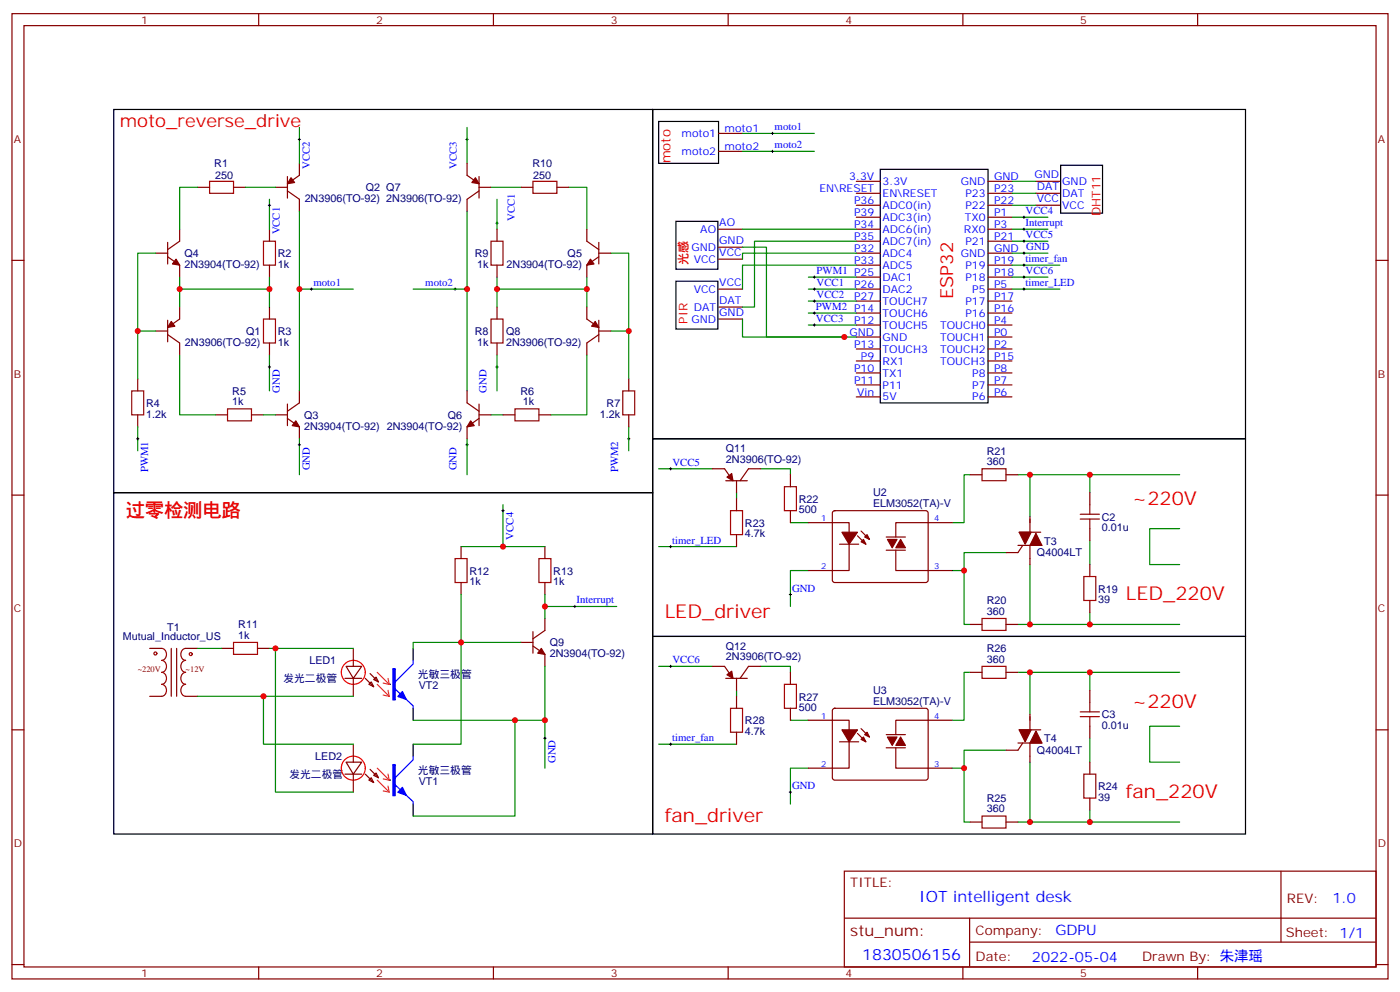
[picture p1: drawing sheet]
<svg xmlns="http://www.w3.org/2000/svg" width="412mm" height="292mm" viewBox="0 0 412 292" stroke-linecap="round" stroke-linejoin="round" font-family="sans-serif">
<g fill="none" stroke="#870000" stroke-width=".35">
<path d="M3.5 4h405.4v284.4h-405.4zM7.1 7.5h398.2v277.3h-398.2zM76.2 4v3.5M145.3 4v3.5M214.5 4v3.5M283.6 4v3.5M352.8 4v3.5M211.7 39.3h7M58.2 55.2h3.5M68.8 55.2h3.5M81.1 55.2h3.6M84.7 52v6.3"/>
<path d="M84.7 56.2l3.5 2.5v3.5M88.2 48.1v3.5l-3.5 2.5M137.6 48.1v3.5l3.5 2.5M141.1 55.2h3.5M141.1 56.2l-3.5 2.5v3.5M141.1 52v6.3M153.5 55.2h3.5M164 55.2h3.6M211.7 44.6h7M252.2 53.4h7.1M252.2 56.9h7.1M291 53.4h7.1"/>
<path d="M291 56.9h7.1M305.2 53.4h7M305.2 56.9h7M3.5 76.7h3.6M45.9 74.6h3.5M49.4 71.4v6.4M49.4 75.6l3.5 2.5v3.5M52.9 67.5v3.5l-3.5 2.5M79.4 67.5v3.5M79.4 78.1v3.5M146.4 67.5v3.5M146.4 78.1v3.5"/>
<path d="M172.9 67.5v3.5l3.5 2.5M176.4 74.6h3.5M176.4 75.6l-3.5 2.5v3.5M176.4 71.4v6.4M211.7 67.5h7M211.7 76.3h7M211.7 72.8h7M252.2 60.5h7.1M252.2 64h7.1M252.2 67.5h7.1M252.2 71h7.1M252.2 74.6h7.1"/>
<path d="M252.2 78.1h7.1M291 60.5h7.1M291 64h7.1M291 67.5h7.1M291 71h7.1M291 74.6h7.1M291 78.1h7.1M305.2 60.5h7M405.3 76.7h3.6M45.9 97.5h3.5M49.4 94.3v6.4M49.4 98.6l3.5 2.4v3.6"/>
<path d="M52.9 90.5v3.5l-3.5 2.4M79.4 90.5v3.5M146.4 90.5v3.5M172.9 90.5v3.5l3.5 2.4M176.4 97.5h3.5M176.4 98.6l-3.5 2.4v3.6M176.4 94.3v6.4M211.7 85.2h7M211.7 94h7M211.7 90.5h7M252.2 81.6h7.1M252.2 85.2h7.1"/>
<path d="M252.2 88.7h7.1M252.2 92.2h7.1M252.2 95.7h7.1M252.2 99.3h7.1M291 81.6h7.1M291 85.2h7.1M291 88.7h7.1M291 92.2h7.1M291 95.7h7.1M291 99.3h7.1M40.6 111.6v3.5M79.4 101v3.6"/>
<path d="M84.7 119v6.4M88.2 115.1v3.6l-3.5 2.4M137.6 115.1v3.6l3.5 2.4M141.1 119v6.4M146.4 101v3.6M185.2 111.6v3.5M252.2 102.8h7.1M252.2 106.3h7.1M252.2 109.9h7.1M252.2 113.4h7.1M252.2 116.9h7.1M291 102.8h7.1"/>
<path d="M291 106.3h7.1M291 109.9h7.1M291 113.4h7.1M291 116.9h7.1M40.6 122.2v3.5M63.5 122.2h3.5M74.1 122.2h3.5M81.1 122.2h3.6M84.7 123.3l3.5 2.4v3.6M141.1 122.2h3.5M141.1 123.3l-3.5 2.4v3.6M148.2 122.2h3.5"/>
<path d="M158.7 122.2h3.6M185.2 122.2v3.5M209.9 138.1h3.5l2.5 3.5M224 138.1h-3.5l-2.5 3.5M232.8 139.8v3.6M285.8 139.8h3.5M296.3 139.8h3.6M3.5 145.8h3.6M213.8 141.6h6.3M217 141.6v3.5M217 146.9v3.5M217 157.5v3.5"/>
<path d="M232.8 150.4v3.6M238.1 154h12v14.1h-12M245.4 150.6l.5-.2h26.8l.5 .2 .2 .5-.1 20.1-.6 .4-27.1-.1-.4-.6v-19.8zM252.6 157.8l2.5 2.5M253.6 156.4l2.5 2.5M261.1 158.2h5.6M280.5 154h-16.6v4.2M300.2 156.8h6.4M303.4 152.2v4.6M321 145.1v3.6M321 155.7v3.5M405.3 145.8h3.6"/>
<path d="M135.8 161v3.5M135.8 171.6v3.5M160.5 161v3.5M160.5 171.6v3.5M247.3 160.3h5.6M261.1 162.1h5.6M263.9 162.1v6h16.6M299.9 160.7h7M301.3 160.7l-1.4 2.1h-3.6M303.4 160.7v5.6M321 166.3v3.5M321 176.9v3.5"/>
<path d="M44.1 191h3.5M50.4 191v14.1M52 191v14.1M54.7 191h3.5M65.3 191h3.5M75.8 191h3.6M101.6 199.8h4.9M102 196.3h4.5l-2.4 3.5zM104.1 191v5.3M104.1 199.8v5.3M109 198.4l2.5 2.5M110.8 199.5l.7 1.4-1.4-.7z"/>
<path d="M153.5 189.2h3.5M157 190.3l3.5 2.5v3.5M157 186.1v6.3M160.5 182.2v3.5l-3.5 2.5M209.9 196.3h3.5l2.5 3.5M213.8 199.8h6.3M217 199.8v3.5M224 196.3h-3.5l-2.5 3.5M232.8 198v3.6M285.8 183.9h3.5M285.8 198h3.5M296.3 183.9h3.6"/>
<path d="M296.3 198h3.6M3.5 215h3.6M44.1 205.1h3.5M54.7 205.1h3.5M104.1 219.2v5.3M109.4 200.9l.7 1.4-1.4-.7zM217 205.1v3.5M217 215.7v3.5M232.8 208.6v3.6M238.1 212.2h12v14.1h-12M245.4 208.8l.5-.2h26.8l.5 .2 .2 .5-.1 20.1-.6 .4-27.1-.1-.4-.6v-19.8zM247.3 218.5h5.6"/>
<path d="M252.6 216l2.5 2.5M253.6 214.6l2.5 2.5M261.1 216.4h5.6M280.5 212.2h-16.6v4.2M299.9 218.9h7M300.2 215h6.4M301.3 218.9l-1.4 2.1h-3.6M303.4 210.4v4.6M303.4 218.9v5.6M321 203.3v3.6M321 213.9v3.6M405.3 215h3.6"/>
<path d="M101.6 228h4.9M102 224.5h4.5l-2.4 3.5zM104.1 228v5.3M109 226.6l2.5 2.5M109.4 229.1l.7 1.4-1.4-.7zM110.1 228.4l.7-.7 .7 1.4zM261.1 220.3h5.6M263.9 220.3v6h16.6M321 224.5v3.5M321 235.1v3.5M248.7 256.6h156.6v28.2h-156.6zM285.8 242.1h3.5"/>
<path d="M296.3 242.1h3.6M377.3 256.6v20.9M248.7 270.5h156.5M285.6 277.5h119.6M285.6 270.5v14.1M3.5 284.1h3.6M76.2 284.8v3.6M145.3 284.8v3.6M214.5 284.8v3.6M283.6 284.8v3.6M352.8 284.8v3.6M405.3 284.1h3.6"/>
</g>
<g fill="none" stroke="#000" stroke-width=".35">
<path d="M33.5 32.2h158.8v112.9h-158.8zM192.3 32.2h174.6v97.1h-174.6zM194 35.8h17.7v12.3h-17.7zM259.3 49.9h31.7v68.8h-31.7zM312.4 48.7h12.4v14.1h-12.4zM199.1 65.2h12.3v14.1h-12.3zM199.1 82.8h12.3v14.1h-12.3zM192.3 129.3h174.6v58.2h-174.6zM33.5 145.1h158.8v100.6h-158.8zM121.7 191v3.5M192.3 187.5h174.6v58.2h-174.6zM121.7 208.6v3.6"/>
<path d="M121.7 219.2v3.5M121.7 236.9v3.5"/>
</g>
<g fill="none" stroke="#008700" stroke-width=".35">
<path d="M88.2 37.5v10.6M137.6 37.5v10.6M218.7 39.3h21.2M58.2 55.2h-5.3v12.3M72.3 55.2h8.8M79.4 58.7v8.8M144.6 55.2h8.9M146.4 58.7v8.8M167.6 55.2h5.3v12.3M218.7 44.6h21.2M298.1 53.4h7.1M298.1 56.9h7.1"/>
<path d="M45.9 74.6h-5.3v22.9M88.2 62.2v52.9M137.6 62.2v52.9M179.9 74.6h5.3v22.9M218.7 72.8h7.1v26.5h26.4M218.7 67.5h33.5M252.2 74.6h-33.5v1.7M252.2 71h-30v19.5h-3.5M252.2 78.1h-33.5v7.1M298.1 60.5h7.1M298.1 67.5h10.6M298.1 74.6h10.6"/>
<path d="M298.1 64h10.6M298.1 71h10.6M298.1 78.1h14.1M45.9 97.5h-5.3v14.1M52.9 81.6v8.9M52.9 85.2h26.5M79.4 81.6v8.9M88.2 85.2h15.9M121.7 85.2h15.9M146.4 85.2h26.5M146.4 81.6v8.9M172.9 81.6v8.9"/>
<path d="M179.9 97.5h5.3v14.1M218.7 94v5.3h30M238.1 81.6h14.1M238.1 85.2h14.1M238.1 88.7h14.1M238.1 92.2h14.1M238.1 95.7h14.1M298.1 81.6h10.6M298.1 85.2h14.1M52.9 104.6v17.6h10.6M79.4 104.6v10.5M146.4 104.6v10.5"/>
<path d="M172.9 104.6v17.6h-10.6M40.6 125.7v7.1M77.6 122.2h3.5M88.2 129.3v10.5M137.6 129.3v10.5M144.6 122.2h3.6M185.2 125.7v7.1M194 138.1h15.9M224 138.1h8.8v1.7M285.8 139.8h-1.8v14.2h-3.5M299.9 139.8h3.5v12.4M303.4 139.8h17.6v5.3"/>
<path d="M321 139.8h26.5M148.2 148.7v12.3M217 145.1v1.8M232.8 154h5.3M321 159.2v7.1M347.5 155.7h-8.8v10.6h8.8M135.8 175.1v44.1h-14.1M135.8 161h24.7M160.5 175.1v7.1M160.5 178.6h21.2M194 161h23M238.1 168.1h-5.3v10.5"/>
<path d="M280.5 168.1h3.5v15.8h1.8M296.3 162.8h-12.3v5.3M303.4 166.3v17.6h-3.5M58.2 191h7.1M79.4 191h24.7M81.1 191v42.3h23M153.5 189.2h-31.8v1.8M160.5 196.3v15.9h-38.8M194 196.3h15.9M224 196.3h8.8v1.7M285.8 198h-1.8v14.2h-3.5M299.9 198h3.5v12.4"/>
<path d="M303.4 198h17.6v5.3M321 180.4v3.5h-17.6M321 198h26.5M321 183.9h26.5M58.2 205.1h45.9M77.6 205.1v14.1h26.5M151.7 212.2v28.2h-30M160.5 212.2v14.1M194 219.2h23M217 203.3v1.8M232.8 212.2h5.3M321 217.5v7"/>
<path d="M347.5 213.9h-8.8v10.6h8.8M238.1 226.3h-5.3v10.6M280.5 226.3h3.5v15.8h1.8M296.3 221h-12.3v5.3M303.4 224.5v17.6h-3.5M321 238.6v3.5h-17.6M321 242.1h26.5"/>
</g>
<g fill="none" stroke="#a10000" stroke-width=".35">
<path d="M61.7 53.4h7.1v3.5h-7.1zM157 53.4h7v3.5h-7zM77.6 71h3.5v7.1h-3.5zM144.6 71h3.6v7.1h-3.6zM77.6 94h3.5v7h-3.5zM144.6 94h3.6v7h-3.6zM38.8 115.1h3.5v7.1h-3.5zM183.4 115.1h3.6v7.1h-3.6zM67 120.4h7.1v3.6h-7.1zM151.7 120.4h7v3.6h-7zM289.3 138.1h7v3.5h-7zM215.2 150.4h3.5v7.1h-3.5z"/>
<path d="M231.1 143.4h3.5v7h-3.5zM318.2 152.9h5.6M318.2 151.5h5.6M321 148.7v2.8M321 152.9v2.8M134.1 164.5h3.5v7.1h-3.5zM158.7 164.5h3.6v7.1h-3.6zM319.3 169.8h3.5v7.1h-3.5zM47.6 191a1.81 1.81 0 0 1 1.4 1.8 1.81 1.81 0 0 1-1.4 1.7 1.81 1.81 0 0 1 1.4 1.8 1.81 1.81 0 0 1-1.4 1.7 1.81 1.81 0 0 1 1.4 1.8 1.81 1.81 0 0 1-1.4 1.8 1.81 1.81 0 0 1 1.4 1.7 1.81 1.81 0 0 1-1.4 1.8M54.7 191a1.81 1.81 0 0 0-1.4 1.8 1.81 1.81 0 0 0 1.4 1.7 1.81 1.81 0 0 0-1.4 1.8 1.81 1.81 0 0 0 1.4 1.7 1.81 1.81 0 0 0-1.4 1.8 1.81 1.81 0 0 0 1.4 1.8 1.81 1.81 0 0 0-1.4 1.7 1.81 1.81 0 0 0 1.4 1.8M68.8 189.2h7v3.6h-7zM289.3 182.2h7v3.5h-7z"/>
<path d="M289.3 196.3h7v3.5h-7zM215.2 208.6h3.5v7.1h-3.5zM231.1 201.6h3.5v7h-3.5zM318.2 211.1h5.6M318.2 209.7h5.6M321 206.9v2.8M321 211.1v2.8M319.3 228h3.5v7.1h-3.5zM289.3 240.4h7v3.5h-7z"/>
<circle cx="45.8" cy="192.5" r=".44"/>
<circle cx="56.2" cy="192.7" r=".44"/>
</g>
<g fill="#870000" stroke="#870000" stroke-width=".35">
<path d="M50.4 94.7l1.1 1.4-2.1 .3z"/>
<path d="M85.7 52.4l1.1 1.4-2.1 .3z"/>
<path d="M87.1 124l1.1 1.7-2.1-.3z"/>
<path d="M51.9 76.3l1 1.8-2.1-.3z"/>
<path d="M173.9 76.3l1.1 1.5-2.1 .3z"/>
<path d="M138.6 124l1.1 1.4-2.1 .3z"/>
<path d="M140.1 52.4l1 1.7-2.1-.3z"/>
<path d="M175.3 94.7l1.1 1.7-2.1-.3z"/>
<path d="M159.5 191l1 1.8-2.1-.4z"/>
<path d="M253.6 159.6l.8-.7 .7 1.4z"/>
<path d="M254.7 158.2l.7-.7 .7 1.4z"/>
<path d="M248 156.8h4.6l-2.5 3.5z"/>
<path d="M265.3 158.9l1.4 2.5h-2.8z"/>
<path d="M261.4 158.9h2.8l-1.4 2.5z"/>
<path d="M214.1 140.5l1.4-1 .4 2.1z"/>
<path d="M305.2 157.1l1.7 3.6h-3.5z"/>
<path d="M300.2 156.8h3.5l-1.7 3.5z"/>
<path d="M253.6 217.8l.8-.7 .7 1.4z"/>
<path d="M254.7 216.4l.7-.7 .7 1.4z"/>
<path d="M248 215h4.6l-2.5 3.5z"/>
<path d="M265.3 217.1l1.4 2.5h-2.8z"/>
<path d="M261.4 217.1h2.8l-1.4 2.5z"/>
<path d="M214.1 198.8l1.4-1.1 .4 2.1z"/>
<path d="M305.2 215.3l1.7 3.6h-3.5z"/>
<path d="M300.2 215h3.5l-1.7 3.5z"/>
</g>
<g fill="none" stroke="#000" stroke-width=".29">
<path d="M227.2 39.3h.7M227.5 38.9v.8M87.8 41.1h.7M88.2 40.7v.7M137.2 41.1h.7M137.6 40.7v.7M227.2 44.6h.7M227.5 44.2v.7M79 60.5h.7M79.4 60.1v.7M146 65.8h.8M146.4 65.4v.7"/>
<path d="M301.3 74.6h.7M301.3 64h.7M301.3 67.5h.7M301.3 71h.7M301.3 78.1h.7M301.6 63.6v.7M301.6 67.2v.7M301.6 70.7v.7M301.6 74.2v.7M301.6 77.8v.7M91.4 85.2h.7M91.7 84.8v.7"/>
<path d="M133.7 85.2h.7M134.1 84.8v.7M239.5 81.6h.7M239.5 85.2h.7M239.5 88.7h.7M239.5 92.2h.7M239.5 95.7h.7M239.9 81.3v.7M239.9 84.8v.7M239.9 88.3v.7M239.9 91.9v.7M239.9 95.4v.7"/>
<path d="M301.3 81.6h.7M301.3 85.2h.7M301.6 81.3v.7M301.6 84.8v.7M79 108.1h.7M79.4 107.7v.7M146 108.1h.8M146.4 107.7v.7M40.2 129.3h.7M40.6 128.9v.7M87.8 131h.7M88.2 130.7v.7"/>
<path d="M137.2 131h.7M137.6 130.7v.7M184.9 129.3h.7M185.2 128.9v.7M197.2 138.1h.7M197.6 137.7v.7M147.8 150.4h.7M148.2 150.1v.7M169 178.6h.7M169.3 178.3v.7M197.2 161h.7M197.6 160.7v.7"/>
<path d="M232.5 175.1h.7M232.8 174.8v.7M197.2 196.3h.7M197.6 195.9v.7M160.2 217.5h.7M160.5 217.1v.7M197.2 219.2h.7M197.6 218.9v.7M232.5 233.3h.7M232.8 233v.7"/>
</g>
<g fill="none" stroke="#f00" stroke-width=".35">
<circle cx="104.1" cy="198" r="3.5"/>
<circle cx="104.1" cy="226.3" r="3.5"/>
</g>
<path d="M107.6 199.8l2.5 2.5M107.6 228l2.5 2.5" fill="none" stroke="#800000" stroke-width=".35"/>
<g fill="#00f" stroke="#00f" stroke-width=".35">
<path d="M115.7 225.2h.7v9.2h-.7z"/>
<path d="M118.5 231.9l1.2 2.4-2.5-.9z"/>
<path d="M115.7 197h.7v9.2h-.7z"/>
<path d="M118.5 203.7l1.2 2.4-2.5-.9z"/>
</g>
<path d="M121.7 194.5v1.1l-5.3 5.3M116.4 203l5.3 4.9v.7M116.4 231.2l5.3 4.9v.8M121.7 222.7v1.1l-5.3 5.3" fill="none" stroke="#00f" stroke-width=".35"/>
<path d="M111.1 198l3.6 3.6M114.3 199.8l.4 1.8M111.1 201.6l3.6 3.5M112.9 201.2l1.8 .4M112.9 204.8l1.8 .3M114.3 203.3l.4 1.8M111.1 226.3l3.6 3.5M111.1 229.8l3.6 3.5M112.9 229.4l1.8 .4M112.9 233l1.8 .3M114.3 228l.4 1.8M114.3 231.6l.4 1.7" fill="none" stroke="#f60" stroke-width=".35"/>
<g fill="#000">
<circle cx="114.7" cy="201.6" r=".18"/>
<circle cx="114.7" cy="229.8" r=".18"/>
</g>
<g fill="#c00">
<circle cx="248.7" cy="99.3" r=".88"/>
<circle cx="40.6" cy="97.5" r=".88"/>
<circle cx="79.4" cy="85.2" r=".88"/>
<circle cx="52.9" cy="85.2" r=".88"/>
<circle cx="88.2" cy="85.2" r=".88"/>
<circle cx="137.6" cy="85.2" r=".88"/>
<circle cx="172.9" cy="85.2" r=".88"/>
<circle cx="146.4" cy="85.2" r=".88"/>
<circle cx="185.2" cy="97.5" r=".88"/>
<circle cx="135.8" cy="189.2" r=".88"/>
<circle cx="148.2" cy="161" r=".88"/>
<circle cx="160.5" cy="212.2" r=".88"/>
<circle cx="77.6" cy="205.1" r=".88"/>
<circle cx="81.1" cy="191" r=".88"/>
<circle cx="151.7" cy="212.2" r=".88"/>
<circle cx="160.5" cy="178.6" r=".88"/>
<circle cx="321" cy="183.9" r=".88"/>
<circle cx="321" cy="139.8" r=".88"/>
<circle cx="303.4" cy="183.9" r=".88"/>
<circle cx="303.4" cy="139.8" r=".88"/>
<circle cx="284" cy="168.1" r=".88"/>
<circle cx="321" cy="242.1" r=".88"/>
<circle cx="321" cy="198" r=".88"/>
<circle cx="303.4" cy="242.1" r=".88"/>
<circle cx="303.4" cy="198" r=".88"/>
<circle cx="284" cy="226.3" r=".88"/>
</g>
<g font-size="5.6" fill="#f00">
<text x="333.4" y="148.7">~220V</text>
<text x="37" y="152.2">过零检测电路</text>
<text x="331.6" y="176.9">LED_220V</text>
<text x="195.8" y="182.2">LED_driver</text>
<text x="333.4" y="208.6">~220V</text>
<text x="331.6" y="235.1">fan_220V</text>
<text x="195.8" y="242.1">fan_driver</text>
</g>
<g font-size="5.3" fill="#f00">
<text x="35.3" y="37.5">moto_reverse_drive</text>
<text x="280.8" y="88.1" transform="rotate(-90 280.8 88.1)">ESP32</text>
</g>
<g font-size="4.6" fill="#00f">
<text x="270.8" y="265.6">IOT intelligent desk</text>
<text x="254" y="282.7">1830506156</text>
</g>
<text font-size="4.6" fill="#800" x="250.5" y="275.7">stu_num:</text>
<g font-size="4.2" fill="#00f">
<text x="392.5" y="265.9">1.0</text>
<text x="310.9" y="275.4">GDPU</text>
<text x="304" y="283.2">2022-05-04</text>
</g>
<text font-size="3.9" fill="#f00" x="197.6" y="48.1" transform="rotate(-90 197.6 48.1)">moto</text>
<g font-size="3.9" fill="#800">
<text x="250.5" y="261.2">TITLE:</text>
<text x="379.1" y="265.9">REV:</text>
<text x="287.4" y="275.4">Company:</text>
<text x="378.7" y="276">Sheet: 1/1</text>
<text x="287.4" y="283.1">Date:</text>
<text x="336.4" y="283.2">Drawn By: 朱津瑶</text>
</g>
<g font-size="3.5" fill="#f00">
<text x="324.2" y="63.6" transform="rotate(-90 324.2 63.6)">DHT11</text>
<text x="202.5" y="78.2" transform="rotate(-90 202.5 78.2)">光感</text>
<text x="202.5" y="95.3" transform="rotate(-90 202.5 95.3)">PIR</text>
</g>
<g font-size="3.2" fill="#800">
<text x="41.6" y="7">1</text>
<text x="110.8" y="7">2</text>
<text x="179.9" y="7">3</text>
<text x="249.1" y="7">4</text>
<text x="318.2" y="7">5</text>
<text x="4.1" y="42.1">A</text>
<text x="405.9" y="42.1">A</text>
<text x="4.1" y="111.3">B</text>
<text x="405.9" y="111.3">B</text>
<text x="4.1" y="180.4">C</text>
<text x="405.9" y="180.4">C</text>
<text x="4.1" y="249.6">D</text>
<text x="405.9" y="249.6">D</text>
<text x="41.6" y="287.8">1</text>
<text x="110.8" y="287.8">2</text>
<text x="179.9" y="287.8">3</text>
<text x="249.1" y="287.8">4</text>
<text x="318.2" y="287.8">5</text>
</g>
<g font-size="3.2" fill="#00f">
<text x="200.8" y="40.4">moto1</text>
<text x="213.4" y="38.9">moto1</text>
<text x="228.2" y="38.4">moto1</text>
<text x="200.8" y="45.6">moto2</text>
<text x="213.4" y="44.2">moto2</text>
<text x="228.2" y="43.7">moto2</text>
<text x="91.2" y="49.8" transform="rotate(-90 91.2 49.8)">VCC2</text>
<text x="134.5" y="49.8" transform="rotate(-90 134.5 49.8)">VCC3</text>
<text x="250.2" y="53.1">3.3V</text>
<text x="292.8" y="53.1">GND</text>
<text x="304.7" y="52.5">GND</text>
<text x="241.4" y="56.6">EN\RESET</text>
<text x="260" y="54.5">3.3V</text>
<text x="260" y="58">EN\RESET</text>
<text x="283.1" y="54.5">GND</text>
<text x="284.4" y="58">P23</text>
<text x="292.8" y="56.6">P23</text>
<text x="305.4" y="59.5">VCC</text>
<text x="305.4" y="56">DAT</text>
<text x="312.9" y="58">DAT</text>
<text x="312.9" y="54.5">GND</text>
<text x="151.7" y="65" transform="rotate(-90 151.7 65)">VCC1</text>
<text x="251.6" y="60.1">P36</text>
<text x="251.6" y="63.6">P39</text>
<text x="260" y="61.5">ADC0(in)</text>
<text x="260" y="65.1">ADC3(in)</text>
<text x="284.2" y="65.1">TX0</text>
<text x="284.4" y="61.5">P22</text>
<text x="292.8" y="60.1">P22</text>
<text x="292.8" y="63.6">P1</text>
<text x="302.1" y="63.1">VCC4</text>
<text x="312.9" y="61.5">VCC</text>
<text x="82.4" y="69.1" transform="rotate(-90 82.4 69.1)">VCC1</text>
<text x="206.3" y="68.6">AO</text>
<text x="211.9" y="71.9">GND</text>
<text x="211.9" y="66.6">AO</text>
<text x="251.6" y="67.2">P34</text>
<text x="251.6" y="70.7">P35</text>
<text x="260" y="68.6">ADC6(in)</text>
<text x="283.9" y="68.6">RX0</text>
<text x="292.8" y="67.2">P3</text>
<text x="292.8" y="70.7">P21</text>
<text x="302.1" y="66.6">Interrupt</text>
<text x="302.1" y="70.2">VCC5</text>
<text x="203.7" y="73.9">GND</text>
<text x="204.4" y="77.4">VCC</text>
<text x="211.9" y="75.4">VCC</text>
<text x="251.6" y="74.2">P32</text>
<text x="251.6" y="77.8">P33</text>
<text x="260" y="72.1">ADC7(in)</text>
<text x="260" y="75.6">ADC4</text>
<text x="283.1" y="75.6">GND</text>
<text x="284.4" y="72.1">P21</text>
<text x="292.8" y="74.2">GND GND</text>
<text x="292.8" y="77.8">P19</text>
<text x="302.1" y="77.2">timer_fan</text>
<text x="240.6" y="80.8">PWM1 P25</text>
<text x="260" y="79.2">ADC5</text>
<text x="260" y="82.7">DAC1</text>
<text x="284.4" y="79.2">P19</text>
<text x="284.4" y="82.7">P18</text>
<text x="292.8" y="81.3">P18</text>
<text x="302.1" y="80.8">VCC6</text>
<text x="92.4" y="84.3">moto1</text>
<text x="125.3" y="84.3">moto2</text>
<text x="204.4" y="86.2">VCC</text>
<text x="211.9" y="89.5">DAT</text>
<text x="211.9" y="84.2">VCC</text>
<text x="240.6" y="84.3">VCC1</text>
<text x="240.6" y="87.8">VCC2</text>
<text x="251.6" y="84.8">P26</text>
<text x="251.6" y="88.3">P27</text>
<text x="260" y="86.2">DAC2</text>
<text x="260" y="89.7">TOUCH7</text>
<text x="284.4" y="89.7">P17</text>
<text x="286.4" y="86.2">P5</text>
<text x="292.8" y="84.8">P5</text>
<text x="292.8" y="88.3">P17</text>
<text x="302.1" y="84.3">timer_LED</text>
<text x="203.7" y="95">GND</text>
<text x="204.4" y="91.5">DAT</text>
<text x="211.9" y="93.1">GND</text>
<text x="240.4" y="91.3">PWM2 P14</text>
<text x="240.4" y="94.9">VCC3</text>
<text x="251.6" y="95.4">P12</text>
<text x="260" y="93.3">TOUCH6</text>
<text x="284.4" y="93.3">P16</text>
<text x="292.8" y="91.9">P16</text>
<text x="292.8" y="95.4">P4</text>
<text x="250.2" y="98.9">GND</text>
<text x="260" y="96.8">TOUCH5</text>
<text x="260" y="100.3">GND</text>
<text x="276.9" y="96.8">TOUCH0</text>
<text x="276.9" y="100.3">TOUCH1</text>
<text x="292.8" y="98.9">P0</text>
<text x="251.6" y="102.4">P13</text>
<text x="253.6" y="106">P9</text>
<text x="260" y="103.9">TOUCH3</text>
<text x="260" y="107.4">RX1</text>
<text x="276.9" y="103.9">TOUCH2</text>
<text x="276.9" y="107.4">TOUCH3</text>
<text x="292.8" y="102.4">P2</text>
<text x="292.8" y="106">P15</text>
<text x="251.6" y="109.5">P10</text>
<text x="251.6" y="113">P11</text>
<text x="260" y="110.9">TX1</text>
<text x="286.4" y="110.9">P8</text>
<text x="292.8" y="109.5">P8</text>
<text x="292.8" y="113">P7</text>
<text x="82.4" y="115.7" transform="rotate(-90 82.4 115.7)">GND</text>
<text x="143.3" y="115.7" transform="rotate(-90 143.3 115.7)">GND</text>
<text x="252.5" y="116.6">Vin</text>
<text x="260" y="114.4">P11</text>
<text x="260" y="118">5V</text>
<text x="286.4" y="114.4">P7</text>
<text x="286.4" y="118">P6</text>
<text x="292.8" y="116.6">P6</text>
<text x="198.1" y="137.1">VCC5</text>
<text x="43.6" y="139.1" transform="rotate(-90 43.6 139.1)">PWM1</text>
<text x="91.3" y="138.6" transform="rotate(-90 91.3 138.6)">GND</text>
<text x="134.5" y="138.6" transform="rotate(-90 134.5 138.6)">GND</text>
<text x="182.1" y="139.1" transform="rotate(-90 182.1 139.1)">PWM2</text>
<text x="151.2" y="159" transform="rotate(-90 151.2 159)">VCC4</text>
<text x="198" y="160.1">timer_LED</text>
<text x="169.8" y="177.8">Interrupt</text>
<text x="233.3" y="174.2">GND</text>
<text x="198.1" y="195.4">VCC6</text>
<text x="198" y="218.3">timer_fan</text>
<text x="163.7" y="224.8" transform="rotate(-90 163.7 224.8)">GND</text>
<text x="233.3" y="232.4">GND</text>
</g>
<g font-size="3.2" fill="#000080">
<text x="63.1" y="49.3">R1</text>
<text x="63.4" y="52.8">250</text>
<text x="156.8" y="49.3">R10</text>
<text x="157.1" y="52.8">250</text>
<text x="89.7" y="59.5">2N3906(TO-92) 2N3906(TO-92)</text>
<text x="107.7" y="56.3">Q2 Q7</text>
<text x="54.3" y="75.8">Q4</text>
<text x="81.8" y="75.8">R2</text>
<text x="139.9" y="75.8">R9</text>
<text x="167.2" y="75.8">Q5</text>
<text x="54.3" y="78.9">2N3904(TO-92)</text>
<text x="81.8" y="78.9">1k</text>
<text x="140.6" y="78.9">1k</text>
<text x="149.2" y="78.9">2N3904(TO-92)</text>
<text x="54.5" y="101.9">2N3906(TO-92)</text>
<text x="72.5" y="98.7">Q1</text>
<text x="81.8" y="101.9">1k</text>
<text x="81.8" y="98.8">R3</text>
<text x="139.9" y="98.8">R8</text>
<text x="140.6" y="101.9">1k</text>
<text x="149.1" y="101.9">2N3906(TO-92)</text>
<text x="149.1" y="98.7">Q8</text>
<text x="43" y="119.9">R4</text>
<text x="68.4" y="119.4">1k</text>
<text x="68.4" y="116.3">R5</text>
<text x="153.3" y="116.3">R6</text>
<text x="154" y="119.4">1k</text>
<text x="178.7" y="119.9">R7</text>
<text x="43" y="123">1.2k</text>
<text x="89.6" y="123.4">Q3</text>
<text x="131.9" y="123.4">Q6</text>
<text x="176.7" y="123">1.2k</text>
<text x="89.6" y="126.6">2N3904(TO-92) 2N3904(TO-92)</text>
<text x="213.8" y="136.3">2N3906(TO-92)</text>
<text x="213.8" y="133.2">Q11</text>
<text x="290.7" y="137">360</text>
<text x="290.7" y="133.9">R21</text>
<text x="235.3" y="148.2">R22</text>
<text x="257.2" y="149.4">ELM3052(TA)-V</text>
<text x="257.2" y="146.2">U2</text>
<text x="219.4" y="155.1">R23</text>
<text x="235.3" y="151.2">500</text>
<text x="324.6" y="153.4">C2</text>
<text x="219.4" y="158.3">4.7k</text>
<text x="307.6" y="160.4">T3</text>
<text x="324.6" y="156.5">0.01u</text>
<text x="305.5" y="163.9">Q4004LT</text>
<text x="138.3" y="172.4">1k</text>
<text x="138.3" y="169.2">R12</text>
<text x="163" y="172.4">1k</text>
<text x="163" y="169.2">R13</text>
<text x="290.7" y="178">R20</text>
<text x="323.5" y="177.7">39</text>
<text x="323.5" y="174.5">R19</text>
<text x="49.3" y="185.9">T1</text>
<text x="70.2" y="185">R11</text>
<text x="290.7" y="181.1">360</text>
<text x="36.1" y="188.6">Mutual_Inductor_US</text>
<text x="70.2" y="188.2">1k</text>
<text x="161.9" y="190.4">Q9</text>
<text x="213.8" y="191.4">Q12</text>
<text x="91.1" y="195.7">LED1</text>
<text x="161.9" y="193.6">2N3904(TO-92)</text>
<text x="213.8" y="194.5">2N3906(TO-92)</text>
<text x="290.7" y="195.2">360</text>
<text x="290.7" y="192.1">R26</text>
<text x="83.5" y="201">发光二极管</text>
<text x="123.1" y="199.7">光敏三极管</text>
<text x="123.4" y="202.9">VT2</text>
<text x="235.3" y="209.5">500</text>
<text x="235.3" y="206.4">R27</text>
<text x="257.2" y="207.6">ELM3052(TA)-V</text>
<text x="257.2" y="204.4">U3</text>
<text x="219.4" y="213.3">R28</text>
<text x="324.6" y="214.7">0.01u</text>
<text x="324.6" y="211.6">C3</text>
<text x="219.4" y="216.5">4.7k</text>
<text x="307.6" y="218.6">T4</text>
<text x="92.9" y="223.9">LED2</text>
<text x="123.1" y="227.9">光敏三极管</text>
<text x="305.5" y="222.1">Q4004LT</text>
<text x="85.3" y="229.2">发光二极管</text>
<text x="123.4" y="231.1">VT1</text>
<text x="323.5" y="232.7">R24</text>
<text x="290.7" y="239.3">360</text>
<text x="290.7" y="236.2">R25</text>
<text x="323.5" y="235.9">39</text>
</g>
<g font-size="2.5" fill="#00f">
<text x="241.8" y="153.6">1</text>
<text x="275.2" y="153.6">4</text>
<text x="241.8" y="167.7">2</text>
<text x="275.2" y="167.7">3</text>
<text x="241.8" y="211.8">1</text>
<text x="275.2" y="211.8">4</text>
<text x="241.8" y="225.9">2</text>
<text x="275.2" y="225.9">3</text>
</g>
<g font-size="2.5" fill="#a00000">
<text x="40.6" y="198">~220V</text>
<text x="54.7" y="198">~12V</text>
</g>
</svg>
